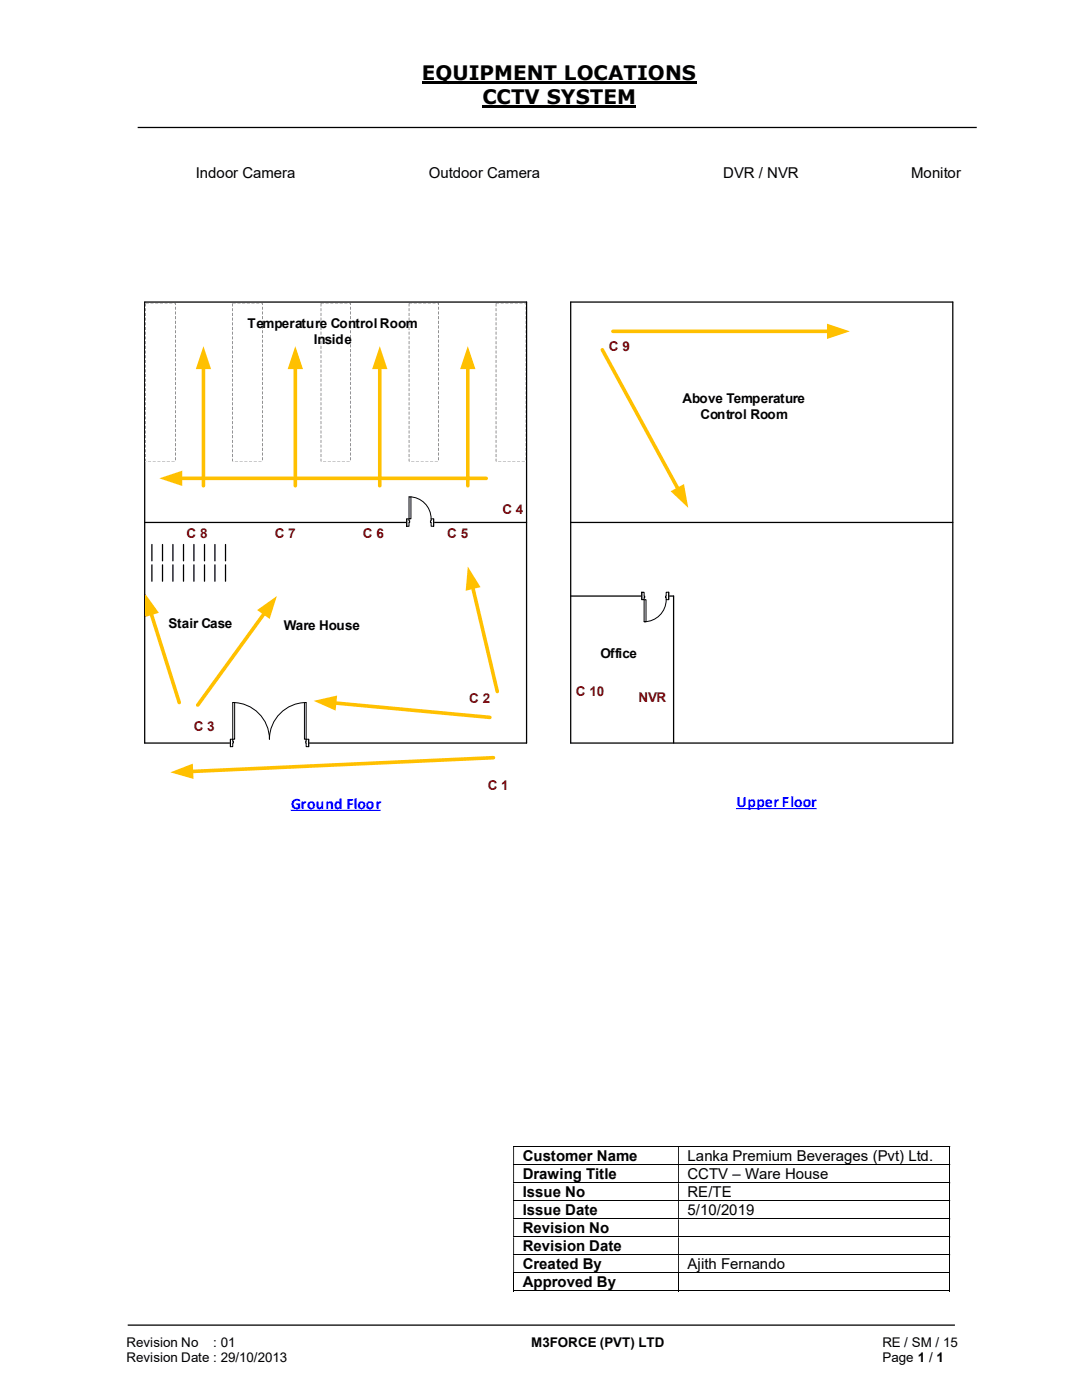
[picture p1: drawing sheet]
<svg xmlns="http://www.w3.org/2000/svg" width="216mm" height="279mm" viewBox="0 0 216 279" stroke-linecap="round" stroke-linejoin="round" font-family="sans-serif">
<path d="M84.2 16.5h54.8M96.3 21.3h30.7" fill="none" stroke="#000" stroke-width=".42"/>
<path d="M27.5 25.4h167.4M25.5 264.5h165" fill="none" stroke="#000" stroke-width=".25"/>
<g fill="none" stroke="#000" stroke-width=".2">
<path d="M102.4 228.8h87M102.4 232.4h87M102.4 236.1h87M102.4 239.6h87M189.5 228.9v3.4M189.5 232.5v3.5M189.5 236.1v3.5M189.5 239.7v3.5M102.4 243.2h87M102.4 246.8h87M102.4 250.4h87M102.4 254h87"/>
<path d="M102.4 257.6h32.9M102.5 254.1v3.6M135.4 254.1v3.6M135.5 257.6h53.9M189.5 243.3v3.5M189.5 246.9v3.5M189.5 250.5v3.5M189.5 254.1v3.6"/>
</g>
<g fill="#000">
<path d="M189.4 228.7h.2v.2h-.2zM102.4 228.9h.2v3.4h-.2zM135.3 228.9h.2v3.4h-.2z" fill-rule="evenodd"/>
<path d="M189.4 232.3h.2v.2h-.2zM102.4 232.5h.2v3.5h-.2zM135.3 232.5h.2v3.5h-.2z" fill-rule="evenodd"/>
<path d="M189.4 236h.2v.1h-.2zM102.4 236.1h.2v3.5h-.2zM135.3 236.1h.2v3.5h-.2z" fill-rule="evenodd"/>
<path d="M189.4 239.6h.2v.1h-.2zM102.4 239.7h.2v3.5h-.2zM135.3 239.7h.2v3.5h-.2z" fill-rule="evenodd"/>
<path d="M189.4 243.2h.2v.1h-.2zM102.4 243.3h.2v3.5h-.2zM135.3 243.3h.2v3.5h-.2z" fill-rule="evenodd"/>
<path d="M189.4 246.8h.2v.1h-.2zM102.4 246.9h.2v3.5h-.2zM135.3 246.9h.2v3.5h-.2z" fill-rule="evenodd"/>
<path d="M189.4 250.4h.2v.1h-.2zM102.4 250.5h.2v3.5h-.2zM135.3 250.5h.2v3.5h-.2z" fill-rule="evenodd"/>
</g>
<path d="M189.4 254h.2v.1h-.2zM189.4 257.6h.2v.1h-.2z" fill="#000"/>
<path d="M98.5 151.2l-60.3 2.8" fill="none" stroke="#ffc000" stroke-width=".72"/>
<path d="M34 154.1l4.5-1.7 .1 3z" fill="#ffc000"/>
<path d="M28.9 60.3h76.2v88h-76.2M28.9 104.3h76.2M113.9 119h20.5v29.3" fill="none" stroke="#000" stroke-width=".25"/>
<path d="M58 161.7h17.9M146.9 161.4h16.1" fill="none" stroke="#00f" stroke-width=".21"/>
<path d="M40.6 73.3v23.6" fill="none" stroke="#ffc000" stroke-width=".72"/>
<path d="M40.6 69.1l1.5 4.6h-3z" fill="#ffc000"/>
<path d="M122.3 66.1h43.1" fill="none" stroke="#ffc000" stroke-width=".72"/>
<path d="M165 64.6l4.6 1.5-4.6 1.5z" fill="#ffc000"/>
<path d="M120.2 69.8l15.1 27.9" fill="none" stroke="#ffc000" stroke-width=".72"/>
<path d="M133.8 98l2.7-1.4 .8 4.7z" fill="#ffc000"/>
<path d="M30.1 122.4l5.7 17.8" fill="none" stroke="#ffc000" stroke-width=".72"/>
<path d="M28.9 118.4l2.8 3.9-2.9 .9z" fill="#ffc000"/>
<path d="M94.3 117.2l4.9 20.8" fill="none" stroke="#ffc000" stroke-width=".72"/>
<path d="M93.3 113.1l2.6 4.1-3 .7z" fill="#ffc000"/>
<path d="M66.8 140.3l30.9 2.9" fill="none" stroke="#ffc000" stroke-width=".72"/>
<path d="M62.6 139.9l4.7-1.1-.3 3z" fill="#ffc000"/>
<g fill="none" stroke="#000" stroke-width=".25">
<path d="M28.9 60.3v88M113.9 60.3h76.2v88h-76.2zM30.3 108.7v3.2M30.3 112.7v3.3M32.4 108.7v3.2M32.4 112.7v3.3M34.5 108.7v3.2M34.5 112.7v3.3M36.6 108.7v3.2M36.6 112.7v3.3M38.7 108.7v3.2M38.7 112.7v3.3"/>
<path d="M40.8 108.7v3.2M40.8 112.7v3.3M42.9 108.7v3.2M42.9 112.7v3.3M45 108.7v3.2M45 112.7v3.3M113.9 104.3h76.2"/>
</g>
<path d="M29.1 60.5h5.9v31.5h-5.9z" fill="#fff"/>
<path d="M29.1 60.5v.7zM29 61.5l.1 .6zM29.1 62.4v.7zM29.1 63.4v.6zM29.1 64.3v.6zM29.1 65.2v.7zM29.1 66.2v.6zM29.1 67.1v.6zM29.1 68.1v.6zM29.1 69v.6zM29.1 69.9v.7zM29.1 70.9v.6zM29 71.8l.1 .6zM29.1 72.8v.6zM29.1 73.7v.6zM29.1 74.6v.7zM29.1 75.6v.6zM29.1 76.5v.6zM29 77.5l.1 .6zM29.1 78.4v.6zM29.1 79.3v.7zM29.1 80.3v.6zM29.1 81.2v.6zM29.1 82.1v.7zM29.1 83.1v.6zM29.1 84v.7zM29.1 85v.6zM29 85.9l.1 .6zM29.1 86.8v.7zM29 87.8l.1 .6zM29.1 88.7v.6zM29.1 89.7v.6zM29.1 90.6v.6zM29 91.6l.1 .4 .1 .1-.2-.1zM29.5 92h.6zM30.5 92h.6zM31.4 92l.6 .1zM32.3 92h.7zM33.3 92h.6zM34.2 92h.6zM34.9 91.2l.1 .7zM34.9 90.3l.1 .6zM34.9 89.4l.1 .6zM34.9 88.4l.1 .7zM34.9 87.5l.1 .6zM34.9 86.6l.1 .6zM34.9 85.6l.1 .6zM34.9 84.7l.1 .6zM34.9 83.7l.1 .7zM34.9 82.8l.1 .6zM34.9 81.9l.1 .6zM34.9 80.9l.1 .6zM34.9 80l.1 .6zM34.9 79l.1 .7zM34.9 78.1l.1 .6zM34.9 77.2l.1 .6zM34.9 76.2l.1 .6zM34.9 75.3l.1 .6zM34.9 74.4l.1 .6zM34.9 73.4l.1 .6zM34.9 72.5l.1 .6zM34.9 71.5l.1 .6zM34.9 70.6l.1 .6zM34.9 69.7l.1 .6zM34.9 68.7l.1 .6zM34.9 67.8l.1 .6zM34.9 66.8l.1 .6zM34.9 65.9l.1 .6zM34.9 65l.1 .6zM34.9 64l.1 .6zM34.9 63.1l.1 .6zM34.9 62.2l.1 .6zM34.9 61.2l.1 .6zM34.7 60.5h.3v.4v-.4zM33.8 60.5h.6zM32.9 60.5h.5zM31.9 60.5h.6zM30.9 60.5h.7zM30 60.5h.6zM29.1 60.5h.6z" fill="#000"/>
<path d="M46.4 60.5h5.9v31.5h-5.9z" fill="#fff"/>
<path d="M46.4 60.6v.6zM46.4 61.5v.6zM46.4 62.4v.7zM46.4 63.4v.6zM46.4 64.3v.6zM46.4 65.3v.6zM46.4 66.2v.6zM46.4 67.1v.6zM46.4 68.1v.6zM46.4 69v.6zM46.4 70v.6zM46.4 70.9v.6zM46.4 71.8v.6zM46.4 72.8l.1 .6zM46.4 73.7v.6zM46.4 74.6v.7zM46.4 75.6v.6zM46.4 76.5v.6zM46.4 77.5v.6zM46.4 78.4v.6zM46.4 79.3v.7zM46.4 80.3v.6zM46.4 81.2v.6zM46.4 82.2v.6zM46.4 83.1v.6zM46.4 84v.7zM46.4 85v.6zM46.4 85.9v.6zM46.4 86.9v.6zM46.4 87.8v.6zM46.4 88.7l.1 .6zM46.4 89.7v.6zM46.4 90.6v.6zM46.4 91.6l.1 .5-.1-.1zM46.9 92h.6zM47.8 92h.6zM48.7 92h.7zM49.7 92h.6zM50.6 92h.7zM51.6 92h.6zM52.3 91.2v.7zM52.3 90.3v.6zM52.3 89.4v.6zM52.3 88.4v.7zM52.3 87.5v.6zM52.3 86.6v.6zM52.3 85.6v.6zM52.3 84.7v.6zM52.3 83.7v.7zM52.3 82.8l.1 .6zM52.3 81.9v.6zM52.3 80.9v.6zM52.3 80v.6zM52.3 79v.7zM52.3 78.1v.6zM52.3 77.2v.6zM52.3 76.2v.6zM52.3 75.3v.6zM52.3 74.4v.6zM52.3 73.4v.6zM52.3 72.5v.6zM52.3 71.5v.6zM52.3 70.6v.6zM52.3 69.7v.6zM52.3 68.7v.6zM52.3 67.8v.6zM52.3 66.8l.1 .6zM52.3 65.9v.6zM52.3 65v.6zM52.3 64v.6zM52.3 63.1v.6zM52.3 62.2v.6zM52.3 61.2v.6zM52.1 60.5h.3l-.1 .4v-.4zM51.1 60.5h.6zM50.2 60.5h.6zM49.2 60.5h.7zM48.3 60.5h.6zM47.4 60.5h.6zM46.4 60.5h.6z" fill="#000"/>
<path d="M64.1 60.5h5.8v31.5h-5.8z" fill="#fff"/>
<path d="M64 60.6l.1 .6zM64 61.5l.1 .6zM64 62.4l.1 .7zM64 63.4l.1 .6zM64 64.3l.1 .6zM64 65.3l.1 .6zM64 66.2l.1 .6zM64 67.1l.1 .6zM64 68.1l.1 .6zM64 69l.1 .6zM64 70l.1 .6zM64 70.9l.1 .6zM64 71.8l.1 .6zM64 72.8l.1 .6zM64 73.7l.1 .6zM64 74.6l.1 .7zM64 75.6l.1 .6zM64 76.5l.1 .6zM64 77.5l.1 .6zM64 78.4l.1 .6zM64 79.3l.1 .7zM64 80.3l.1 .6zM64 81.2l.1 .6zM64 82.1l.1 .7zM64 83.1l.1 .6zM64 84l.1 .7zM64 85l.1 .6zM64 85.9l.1 .6zM64 86.8l.1 .7zM64 87.8l.1 .6zM64 88.7l.1 .6zM64 89.7l.1 .6zM64 90.6l.1 .6zM64 91.5l.1 .6h-.1zM64.5 92h.6zM65.4 92h.6zM66.3 92h.7zM67.3 92h.6zM68.2 92h.6zM69.1 92h.7zM69.8 91.3l.1 .6zM69.8 90.3l.1 .6zM69.9 89.4v.6zM69.9 88.4v.7zM69.9 87.5v.6zM69.8 86.6l.1 .6zM69.8 85.6l.1 .6zM69.9 84.7v.6zM69.9 83.7v.7zM69.9 82.8v.6zM69.8 81.9l.1 .6zM69.8 80.9l.1 .6zM69.8 80l.1 .6zM69.9 79v.7zM69.9 78.1v.6zM69.9 77.2v.6zM69.8 76.2l.1 .6zM69.8 75.3l.1 .6zM69.8 74.4l.1 .6zM69.9 73.4v.6zM69.9 72.5v.6zM69.8 71.5l.1 .6zM69.8 70.6l.1 .6zM69.8 69.7l.1 .6zM69.9 68.7v.6zM69.9 67.8v.6zM69.9 66.8v.6zM69.8 65.9l.1 .6zM69.9 65v.6zM69.8 64.1l.1 .5zM69.9 63.1v.6zM69.9 62.2v.6zM69.9 61.2v.6zM69.6 60.5h.3v.4v-.4zM68.7 60.5h.6zM67.8 60.5h.6zM66.8 60.5h.7zM65.9 60.5h.6zM64.9 60.5h.7zM64 60.5h.6z" fill="#000"/>
<path d="M81.6 60.5h5.9v31.5h-5.9z" fill="#fff"/>
<path d="M81.6 60.6v.6zM81.6 61.5v.6zM81.6 62.4v.7zM81.6 63.4v.6zM81.6 64.3v.6zM81.6 65.3v.6zM81.6 66.2v.6zM81.6 67.1v.6zM81.6 68.1v.6zM81.6 69v.6zM81.6 70v.6zM81.6 70.9v.6zM81.6 71.8v.6zM81.6 72.8l.1 .6zM81.6 73.7v.6zM81.6 74.6v.7zM81.6 75.6v.6zM81.6 76.5v.6zM81.6 77.5v.6zM81.6 78.4v.6zM81.6 79.3v.7zM81.6 80.3v.6zM81.6 81.2v.6zM81.6 82.1v.7zM81.6 83.1v.6zM81.6 84v.7zM81.6 85v.6zM81.6 85.9v.6zM81.6 86.9v.6zM81.6 87.8v.6zM81.6 88.7l.1 .6zM81.6 89.7v.6zM81.6 90.6v.6zM81.6 91.6l.1 .5-.1-.1zM82 92h.7zM83 92h.6zM83.9 92h.6zM84.9 92l.6 .1zM85.8 92h.6zM86.7 92h.7zM87.5 91.2v.7zM87.5 90.3v.6zM87.5 89.4v.6zM87.5 88.4v.7zM87.5 87.5v.6zM87.5 86.6v.6zM87.5 85.6v.6zM87.5 84.7v.6zM87.5 83.7v.7zM87.5 82.8v.6zM87.5 81.9v.6zM87.5 80.9v.6zM87.5 80v.6zM87.5 79v.7zM87.5 78.1v.6zM87.5 77.2v.6zM87.5 76.2v.6zM87.5 75.3v.6zM87.5 74.4v.6zM87.5 73.4v.6zM87.5 72.5v.6zM87.5 71.5v.6zM87.5 70.6v.6zM87.5 69.7v.6zM87.5 68.7v.6zM87.5 67.8v.6zM87.5 66.8v.6zM87.5 65.9v.6zM87.5 65v.6zM87.5 64v.6zM87.5 63.1v.6zM87.5 62.2v.6zM87.5 61.2v.6zM87.2 60.5h.3v.4v-.4zM86.3 60.5h.6zM85.3 60.5h.7zM84.4 60.5h.6zM83.5 60.5h.6zM82.5 60.5h.7zM81.6 60.5h.7z" fill="#000"/>
<path d="M99 60.5h5.9v31.5h-5.9z" fill="#fff"/>
<path d="M99 60.5v.7zM98.9 61.5l.1 .6zM99 62.4v.7zM99 63.4v.6zM99 64.3v.6zM99 65.2v.7zM99 66.2v.6zM99 67.1v.6zM99 68.1v.6zM99 69v.6zM99 69.9v.7zM99 70.9v.6zM98.9 71.8l.1 .6zM99 72.8v.6zM99 73.7v.6zM99 74.6v.7zM99 75.6v.6zM99 76.5v.6zM98.9 77.5l.1 .6zM99 78.4v.6zM99 79.3v.7zM99 80.3v.6zM99 81.2v.6zM99 82.1v.7zM99 83.1v.6zM99 84v.7zM99 85v.6zM98.9 85.9l.1 .6zM99 86.8v.7zM98.9 87.8l.1 .6zM99 88.7v.6zM99 89.7v.6zM99 90.6v.6zM98.9 91.6l.2 .5-.2-.1zM99.4 92h.6zM100.3 92h.7zM101.3 92h.6zM102.2 92h.6zM103.2 92h.6zM104.1 92h.6zM104.8 91.2l.1 .7zM104.8 90.3l.1 .6zM104.8 89.4l.1 .6zM104.8 88.4l.1 .7zM104.8 87.5l.1 .6zM104.8 86.6l.1 .6zM104.8 85.6l.1 .6zM104.8 84.7l.1 .6zM104.8 83.7l.1 .7zM104.8 82.8l.1 .6zM104.8 81.9l.1 .6zM104.8 80.9l.1 .6zM104.8 80l.1 .6zM104.8 79l.1 .7zM104.8 78.1l.1 .6zM104.8 77.2l.1 .6zM104.8 76.2l.1 .6zM104.8 75.3l.1 .6zM104.8 74.4l.1 .6zM104.8 73.4l.1 .6zM104.8 72.5l.1 .6zM104.8 71.5l.1 .6zM104.8 70.6l.1 .6zM104.8 69.7l.1 .6zM104.8 68.7l.1 .6zM104.8 67.8l.1 .6zM104.8 66.8l.1 .6zM104.8 65.9l.1 .6zM104.8 65l.1 .6zM104.8 64l.1 .6zM104.8 63.1l.1 .6zM104.8 62.2l.1 .6zM104.8 61.2l.1 .6zM104.6 60.5h.3v.4v-.4zM103.6 60.5h.7zM102.7 60.5h.6zM101.8 60.5h.6zM100.8 60.5h.7zM99.9 60.5h.6zM99 60.5h.6z" fill="#000"/>
<path d="M52.8 122.3l-13.3 18.4" fill="none" stroke="#ffc000" stroke-width=".72"/>
<path d="M51.3 121.8l3.9-2.8-1.4 4.5z" fill="#ffc000"/>
<path d="M58.9 73.3v23.6" fill="none" stroke="#ffc000" stroke-width=".72"/>
<path d="M58.9 69.1l1.6 4.6h-3.1z" fill="#ffc000"/>
<path d="M75.8 73.3v23.6" fill="none" stroke="#ffc000" stroke-width=".72"/>
<path d="M75.8 69.1l1.5 4.6h-3z" fill="#ffc000"/>
<path d="M93.3 73.3v23.6" fill="none" stroke="#ffc000" stroke-width=".72"/>
<path d="M93.3 69.1l1.6 4.6h-3.1z" fill="#ffc000"/>
<path d="M36 95.5h61" fill="none" stroke="#ffc000" stroke-width=".72"/>
<path d="M31.8 95.5l4.6-1.6v3.1z" fill="#ffc000"/>
<path d="M128.1 118.2h5.3v1.5h-5.3z" fill="#fff"/>
<path d="M128.1 118.2h5.3v1.5h-5.3z" fill="none" stroke="#fff" stroke-width=".2"/>
<path d="M128.1 118.2v1.5h.4v-1.5zM132.9 118.2h.5v1.5h-.5z" fill-rule="evenodd" fill="#fff"/>
<path d="M128.5 119v-.8h-.4v1.5h.4v-.4M132.9 119v-.8h.5v1.5h-.5v-.4" fill="none" stroke="#000" stroke-width=".2"/>
<path d="M128.5 119v.3h.2v-.3zM132.8 119h.1v.3h-.1z" fill-rule="evenodd" fill="#fff"/>
<path d="M128.1 118.2v1.5M128.5 119h.2v.3h-.2M132.9 119.7a4.4 4.4 0 0 1-4.4 4.4M132.9 119h-.1v.3h.1M133.4 118.2v1.5" fill="none" stroke="#000" stroke-width=".2"/>
<path d="M128.5 119.7h.4v4.4h-.4z" fill-rule="evenodd" fill="#fff"/>
<path d="M128.5 119.7h.4v4.4h-.4z" fill="none" stroke="#000" stroke-width=".2"/>
<path d="M81.2 103.5h5.3v1.6h-5.3z" fill="#fff"/>
<path d="M81.2 103.5h5.3v1.6h-5.3z" fill="none" stroke="#fff" stroke-width=".2"/>
<path d="M81.2 103.5h.4v1.5h-.4zM86 103.5v1.5h.5v-1.5z" fill-rule="evenodd" fill="#fff"/>
<path d="M81.6 103.9v-.4h-.4v1.5h.4v-.7M86 103.9v-.4h.5v1.5h-.5v-.7" fill="none" stroke="#000" stroke-width=".2"/>
<path d="M81.6 103.9h.1v.4h-.1zM85.9 103.9v.4h.1v-.4z" fill-rule="evenodd" fill="#fff"/>
<path d="M81.6 99.1a4.4 4.4 0 0 1 4.4 4.4M81.2 103.5v1.5M81.6 103.9h.1v.4h-.1M86 103.9h-.1v.4h.1M86.5 103.5v1.5" fill="none" stroke="#000" stroke-width=".2"/>
<path d="M81.6 99.1h.4v4.4h-.4z" fill-rule="evenodd" fill="#fff"/>
<path d="M81.6 99.1h.4v4.4h-.4z" fill="none" stroke="#000" stroke-width=".2"/>
<path d="M46 147.5h15.6v1.6h-15.6z" fill="#fff"/>
<path d="M46 147.5h15.6v1.6h-15.6z" fill="none" stroke="#fff" stroke-width=".2"/>
<path d="M61.1 147.5v1.5h.5v-1.5zM46 147.5h.4v1.5h-.4z" fill-rule="evenodd" fill="#fff"/>
<path d="M46.4 147.9v-.4h-.4v1.5h.4v-.7M61.1 147.9v-.4h.5v1.5h-.5v-.7" fill="none" stroke="#000" stroke-width=".2"/>
<path d="M61 147.9l.1 .4zM46.4 147.9h.2v.4h-.2z" fill-rule="evenodd" fill="#fff"/>
<path d="M46 147.5v1.5M46.4 147.9h.2v.4h-.2M46.4 140.2a7.3 7.3 0 0 1 7.4 7.3 7.4 7.4 0 0 1 7.3-7.3M61.1 147.9v.4M61.6 147.5v1.5" fill="none" stroke="#000" stroke-width=".2"/>
<path d="M46.4 140.2h.4v7.3h-.4z" fill-rule="evenodd" fill="#fff"/>
<path d="M46.4 140.2h.4v7.3h-.4z" fill="none" stroke="#000" stroke-width=".2"/>
<path d="M60.7 140.2h.4v7.3h-.4z" fill-rule="evenodd" fill="#fff"/>
<path d="M60.7 140.2h.4v7.3h-.4z" fill="none" stroke="#000" stroke-width=".2"/>
<g font-size="4">
<text x="84.2" y="16">EQUIPMENT LOCATIONS</text>
<text x="96.3" y="20.8">CCTV SYSTEM</text>
</g>
<g font-size="3.2" fill="#00f">
<text x="58.1" y="161.4">Ground Floor</text>
<text x="147" y="161.1">Upper Floor</text>
</g>
<g font-size="3">
<text x="39.1" y="35.5">Indoor Camera</text>
<text x="85.6" y="35.5">Outdoor Camera</text>
<text x="144.3" y="35.5">DVR / NVR</text>
<text x="181.8" y="35.5">Monitor</text>
<text x="104.3" y="231.7">Customer Name</text>
<text x="137.2" y="231.7">Lanka Premium Beverages (Pvt) Ltd.</text>
<text x="104.3" y="235.3">Drawing Title</text>
<text x="104.3" y="238.9">Issue No</text>
<text x="137.2" y="235.3">CCTV – Ware House</text>
<text x="137.2" y="238.9">RE/TE</text>
<text x="104.3" y="242.5">Issue Date</text>
<text x="137.2" y="242.5">5/10/2019</text>
<text x="104.3" y="246.1">Revision No</text>
<text x="104.3" y="249.7">Revision Date</text>
<text x="104.3" y="253.3">Created By</text>
<text x="104.3" y="256.9">Approved By</text>
<text x="137.2" y="253.3">Ajith Fernando</text>
</g>
<g font-size="2.7">
<text x="49.4" y="65.5">Temperature Control Room</text>
<text x="62.6" y="68.6">Inside</text>
<text x="136.2" y="80.5">Above Temperature</text>
<text x="139.7" y="83.6">Control Room</text>
<text x="33.7" y="125.4">Stair Case</text>
<text x="56.6" y="125.7">Ware House</text>
<text x="119.8" y="131.2">Office</text>
<text x="25.2" y="268.8">Revision No</text>
<text x="42.6" y="268.8">: 01</text>
<text x="106" y="268.8">M3FORCE (PVT) LTD</text>
<text x="176.1" y="268.8">RE / SM / 15</text>
<text x="25.2" y="271.8">Revision Date : 29/10/2013</text>
<text x="176.1" y="271.8">Page 1 / 1</text>
</g>
<g font-size="2.7" fill="#c00000">
<text x="121.5" y="70">C 9</text>
<text x="37.2" y="107.4">C 8</text>
<text x="54.8" y="107.4">C 7</text>
<text x="72.4" y="107.4">C 6</text>
<text x="89.2" y="107.4">C 5</text>
<text x="100.2" y="102.6">C 4</text>
<text x="93.6" y="140.4">C 2</text>
<text x="114.9" y="138.9">C 10</text>
<text x="127.4" y="140">NVR</text>
<text x="38.7" y="145.9">C 3</text>
<text x="97.3" y="157.7">C 1</text>
</g>
</svg>
